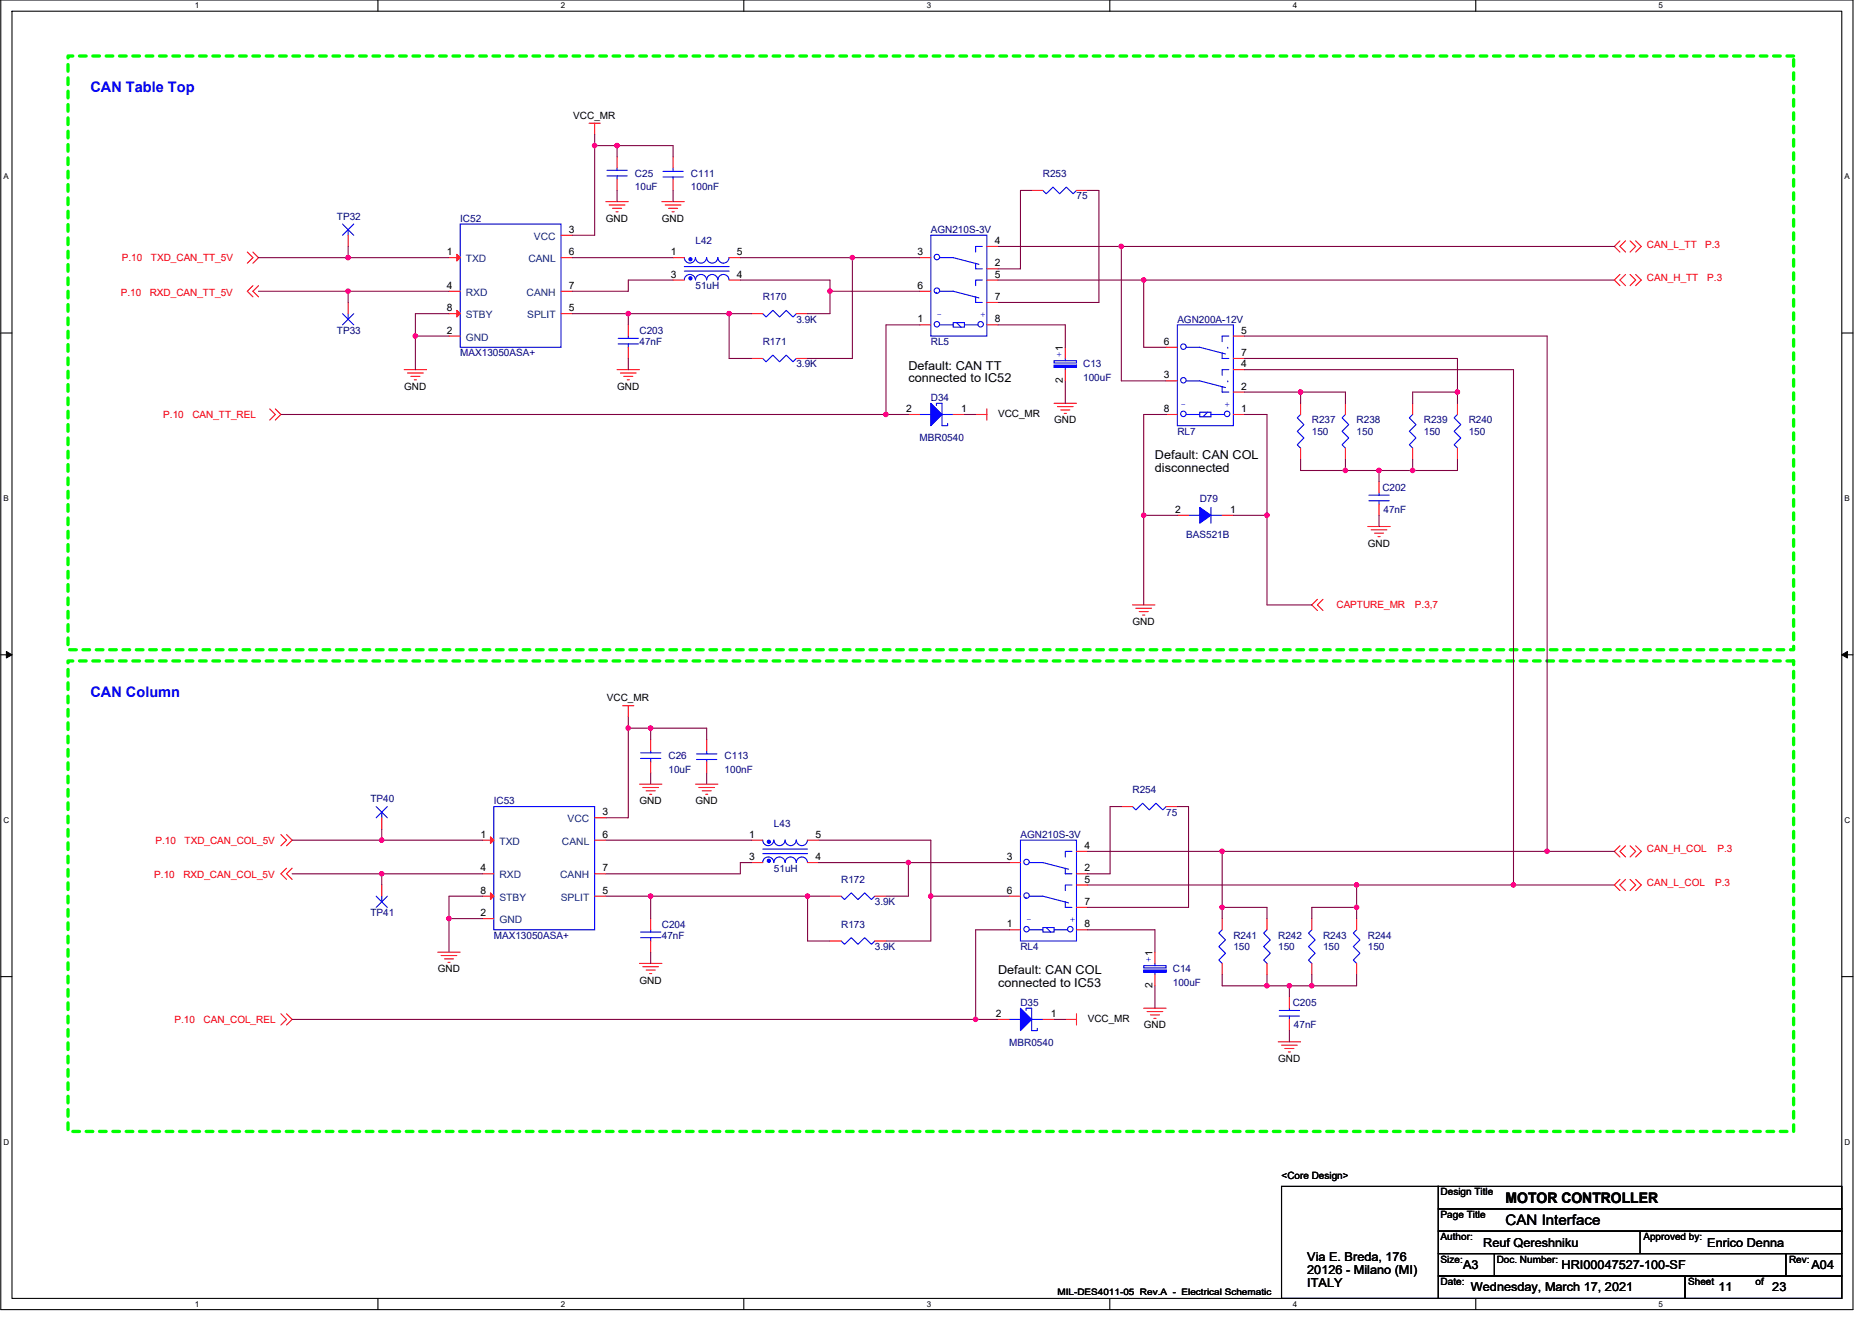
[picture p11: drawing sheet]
<svg xmlns="http://www.w3.org/2000/svg" width="297mm" height="210mm" viewBox="0 0 297 210" stroke-linecap="round" stroke-linejoin="round" font-family="sans-serif">
<path d="M.1 0h293.9v207.9h-293.9zM1.9 1.8h290.3v204.3h-290.3z" fill="none" stroke="#000" stroke-width=".17"/>
<g fill="#fff">
<path d="M30.9 .2h.7v1.4h-.7z"/>
<path d="M30.9 206.3h.7v1.4h-.7z"/>
</g>
<path d="M60 0v1.8M60 206.1v1.8" fill="none" stroke="#000" stroke-width=".17"/>
<g fill="#fff">
<path d="M89 .2h.7v1.4h-.7z"/>
<path d="M89 206.3h.7v1.4h-.7z"/>
</g>
<path d="M118 0v1.8M118 206.1v1.8" fill="none" stroke="#000" stroke-width=".17"/>
<g fill="#fff">
<path d="M147 .2h.7v1.4h-.7z"/>
<path d="M147 206.3h.7v1.4h-.7z"/>
</g>
<path d="M176.1 0v1.8M176.1 206.1v1.8" fill="none" stroke="#000" stroke-width=".17"/>
<g fill="#fff">
<path d="M205.1 .2h.7v1.4h-.7z"/>
<path d="M205.1 206.3h.7v1.4h-.7z"/>
</g>
<path d="M234.2 0v1.8M234.2 206.1v1.8" fill="none" stroke="#000" stroke-width=".17"/>
<g fill="#fff">
<path d="M263.2 .2h.7v1.4h-.7z"/>
<path d="M263.2 206.3h.7v1.4h-.7z"/>
<path d="M.5 27.3h.9v1.4h-.9z"/>
<path d="M292.7 27.3h.8v1.4h-.8z"/>
<path d="M.6 78.4h.8v1.4h-.8z"/>
<path d="M292.7 78.4h.8v1.4h-.8z"/>
</g>
<path d="M.1 52.9h1.8M292.2 52.9h1.8" fill="none" stroke="#000" stroke-width=".17"/>
<g fill="#fff">
<path d="M.6 129.5h.9v1.4h-.9z"/>
<path d="M292.7 129.5h.9v1.4h-.9z"/>
</g>
<path d="M.1 103.9h1.8M292.2 103.9h1.8" fill="none" stroke="#000" stroke-width=".17"/>
<path d="M1 103.4l.9 .5-.9 .5zM292.2 103.9l.9-.5v1z" fill="#000" stroke="#000" stroke-width=".16"/>
<g fill="#fff">
<path d="M.6 180.5h.9v1.4h-.9z"/>
<path d="M292.7 180.5h.9v1.4h-.9z"/>
</g>
<path d="M.1 155h1.8M292.2 155h1.8M203.3 188.3h24.9v17.8h-24.9zM228.2 191.9h64v3.5h-64zM228.2 195.4h64v3.6h-64zM228.2 199h8.9v3.5h-8.9zM228.2 188.3h64v3.6h-64zM237.1 199h46.3v3.5h-46.3zM260.2 195.4v3.6M283.4 199h8.8v3.5h-8.8zM228.2 202.5h39.2v3.6h-39.2zM267.4 202.5h24.8v3.6h-24.8z" fill="none" stroke="#000" stroke-width=".17"/>
<path d="M10.8 8.9h273.8v94.2h-273.8zM10.8 104.9h273.8v74.7h-273.8z" fill="none" stroke="#0f0" stroke-width=".53" stroke-dasharray="1.1 1.1"/>
<g fill="none" stroke="#f00" stroke-width=".17">
<path d="M93.5 19.6h1.7M94.4 19.6v1.7M55.2 37.3v1.8M89 37.3h1.8M96.1 32h3.6M96.7 32.5h2.5M97.2 33.1h1.4M97.7 33.6h.4M97.9 24.9v1.8M97.9 28.4v1.8M105 32h3.6M105.6 32.5h2.5"/>
<path d="M106.1 33.1h1.4M106.6 33.6h.4M106.8 28.4v1.8M106.8 24.9v1.8M156.6 39.1h1.8M163.7 30.2h1.8M170.8 30.2h1.8M257 38.2l-.8 .9 .8 .9M257.9 38.2l-.9 .9 .9 .9M258.7 38.2l.8 .9-.8 .9M259.5 38.2l.9 .9-.9 .9M39.2 40l.9 .9-.9 .9"/>
<path d="M40.1 45.3l-.9 .9 .9 .9M40.1 40l.9 .9-.9 .9M41 45.3l-.9 .9 .9 .9M55.2 48v1.8M64.1 58.7h3.6M64.7 59.2h2.5M65.2 59.7h1.4M71.2 40.9h1.8M71.2 46.2h1.8M71.2 49.8h1.8M71.2 53.3h1.8M89 49.8h1.8"/>
<path d="M89 40.9h1.8M89 46.2h1.8M97.9 58.7h3.6M98.4 59.2h2.5M99 59.7h1.4M99.7 51.6v1.7M99.7 55.1v1.8M106.8 44.4h1.8M106.8 40.9h1.8M115.7 40.9h1.8M115.7 44.4h1.8M119.2 49.8h1.8"/>
<path d="M119.2 56.9h1.8M126.4 49.8h1.7M126.4 56.9h1.7M145.9 51.6h1.8M145.9 46.2h1.8M145.9 40.9h1.8M156.6 51.6h1.8M156.6 42.7h1.8M156.6 44.4h1.8M156.6 48h1.8M169 55.1v1.8M169 58.7v1.8"/>
<path d="M185 55.1h1.8M195.7 58.7h1.8M195.7 53.3h1.8M195.7 56.9h1.8M257 43.6l-.8 .8 .8 .9M257.9 43.6l-.9 .8 .9 .9M258.7 43.6l.8 .8-.8 .9M259.5 43.6l.9 .8-.9 .9M42.8 64.9l.9 .9-.9 .9M43.7 64.9l.9 .9-.9 .9M65.7 60.3h.4M99.5 60.3h.4"/>
<path d="M144.1 65.8h1.8M151.3 65.8h1.7M154.8 65.8h1.8M156.6 64.9v1.8M167.3 64h3.5M167.8 64.5h2.5M168.3 65.1h1.5M168.9 65.6h.3M185 65.8h1.8M185 60.5h1.8M195.7 65.8h1.8M195.7 62.2h1.8"/>
<path d="M206.4 71.1v1.8M206.4 64v1.8M213.5 71.1v1.8M213.5 64v1.8M218.8 76.5v1.7M224.2 71.1v1.8M224.2 64v1.8M231.3 71.1v1.8M231.3 64v1.8M179.7 96h3.6M180.2 96.5h2.5M180.8 97.1h1.4"/>
<path d="M181.3 97.6h.3M186.8 81.8h1.8M193.9 81.8h1.8M209 95.1l-.9 .9 .9 .9M209.9 95.1l-.9 .9 .9 .9M217 83.6h3.6M217.6 84.1h2.5M218.1 84.6h1.4M218.6 85.2h.4M218.8 80v1.8M98.8 112h1.8M99.7 112v1.8"/>
<path d="M103.2 117.3v1.8M112.1 117.3v1.8M44.6 132.5l.9 .8-.9 .9M45.5 137.8l-.9 .9 .9 .9M45.5 132.5l.9 .8-.9 .9M46.4 137.8l-.9 .9 .9 .9M60.6 129.8v1.8M76.6 133.3h1.8M76.6 138.7h1.8M94.4 129.8h1.7M94.4 133.3h1.7M94.4 138.7h1.7"/>
<path d="M101.5 124.5h3.5M102 125h2.5M102.5 125.5h1.5M103.1 126.1h.3M103.2 120.9v1.8M110.4 124.5h3.5M110.9 125h2.5M111.4 125.5h1.5M112 126.1h.3M112.1 120.9v1.8M119.2 136.9h1.8M119.2 133.3h1.8"/>
<path d="M128.1 133.3h1.8M128.1 136.9h1.8M160.1 136.9h1.8M170.8 138.7h1.8M170.8 135.1h1.8M177.9 128h1.8M185 128h1.8M257 134.2l-.8 .9 .8 .9M257 139.6l-.8 .9 .8 .9M257.9 134.2l-.9 .9 .9 .9M257.9 139.6l-.9 .9 .9 .9M258.7 134.2l.8 .9-.8 .9"/>
<path d="M258.7 139.6l.8 .9-.8 .9M259.5 134.2l.9 .9-.9 .9M259.5 139.6l.9 .9-.9 .9M60.6 140.5v1.7M69.5 151.1h3.5M70 151.7h2.5M70.5 152.2h1.5M71.1 152.7h.3M76.6 142.2h1.8M76.6 145.8h1.8M94.4 142.2h1.7M101.5 152.9h3.5"/>
<path d="M102 153.4h2.5M102.5 154h1.5M103.1 154.5h.3M103.2 145.8v1.8M103.2 149.4v1.7M131.7 142.2h1.8M131.7 149.4h1.8M138.8 142.2h1.8M138.8 149.4h1.8M160.1 147.6h1.8M160.1 142.2h1.8M170.8 147.6h1.8"/>
<path d="M170.8 140.5h1.8M170.8 144h1.8M183.3 151.1v1.8M183.3 154.7v1.8M193.9 152.9v1.8M193.9 145.8v1.8M201 152.9v1.8M201 145.8v1.8M204.6 158.2v1.8M208.1 152.9v1.8M208.1 145.8v1.8M215.3 152.9v1.8"/>
<path d="M215.3 145.8v1.8M44.6 160.9l.9 .9-.9 .9M45.5 160.9l.9 .9-.9 .9M158.4 161.8h1.7M165.5 161.8h1.8M169 161.8h1.8M170.8 160.9v1.8M181.5 160h3.5M182 160.5h2.5M182.5 161.1h1.5M183.1 161.6h.3M202.8 165.4h3.6"/>
<path d="M203.3 165.9h2.5M203.9 166.4h1.4M204.4 167h.4M204.6 161.8v1.8"/>
</g>
<g fill="none" stroke="#00f" stroke-width=".17">
<path d="M54.4 35.6l1.7 1.7M55.2 36.4v.9M56.1 35.6l-1.7 1.7M73 35.6h16v19.5h-16zM96.3 27.9h3.2M96.3 27h3.2M97.9 26.7v.3M97.9 27.9v.5M105.2 27.2h3.2M105.2 28.1h3.2M106.8 28.1v.3M106.8 26.7v.5"/>
<path d="M147.7 37.3h8.9v16h-8.9zM155.9 39.1h-1.1v.9M165.5 30.2l.5 .6 1.1-1.1 1 1.1 1.1-1.1 1.1 1.1 .5-.6M54.4 49.8l1.7 1.8M55.2 49.8v.9M56.1 49.8l-1.7 1.8M98.1 54.6h3.2M98.1 53.7h3.2M99.7 53.3v.4M99.7 54.6v.5M108.6 42.3h7.1M108.6 43h7.1"/>
<path d="M108.6 40.9a.88 .88 0 0 0 .9 .9 .88 .88 0 0 0 .8-.9 .89 .89 0 0 0 .9 .9 .89 .89 0 0 0 .9-.9M112.1 44.4a.89 .89 0 0 0-.9-.8 .89 .89 0 0 0-.9 .8 .88 .88 0 0 0-.8-.8 .88 .88 0 0 0-.9 .8M112.1 40.9a.88 .88 0 0 0 .9 .9 .88 .88 0 0 0 .9-.9M113.9 44.4a.88 .88 0 0 0-.9-.8 .88 .88 0 0 0-.9 .8M115.7 44.4a.88 .88 0 0 0-.9-.8 .88 .88 0 0 0-.9 .8M115.7 40.9a.88 .88 0 0 1-.9 .9 .88 .88 0 0 1-.9-.9M121 49.8l.6 .5 1-1 1.1 1 1.1-1 1 1 .6-.5M121 56.9l.6 .5 1-1 1.1 1 1.1-1 1 1 .6-.5M148.6 46.4h.1M149.1 46.2h2.2l4 1.1M149.1 51.6h2.2M149.1 40.9h2.2l4 1.1"/>
<path d="M151.3 51.2h1.7v.7h-1.7zM151.8 51.2l.7 .7M153 51.6h2.2M154.8 41.8v.9h1.1M154.8 47.1v.9h1.1M155.9 44.4h-1.1v.9M167.3 57.3h3.5v.3h-3.5zM167.4 58.1h3.2M169 56.9v.4M169 58.1v.6M186.8 51.6h8.9v16h-8.9zM188.2 55.1h2.2l4.1 1.1"/>
<path d="M193.9 56v.9h1.1M194.8 55.1h.1M195 53.3h-1.1v.9M195 58.7h-1.1v.9M145.9 65.8h1.8M148.6 64.4v-.4h.9v3.6h.9v-.4M149.5 65.8h1.8M188.2 65.8h2.2M188.2 60.5h2.2l4.1 1M190.4 65.4h1.7v.7h-1.7zM191.6 65.4l-.7 .7M192.1 65.8h2.2"/>
<path d="M193.9 61.3v.9h1.1M194.8 60.5h.1M206.4 65.8l-.6 .5 1.1 1.1-1.1 1.1 1.1 1-1.1 1.1 .6 .5M213.5 65.8l-.5 .5 1 1.1-1 1.1 1 1-1 1.1 .5 .5M217.2 79.5h3.2M217.2 78.6h3.2M218.8 78.2v.4M218.8 79.5v.5M224.2 65.8l-.6 .5 1.1 1.1-1.1 1.1 1.1 1-1.1 1.1 .6 .5M231.3 65.8l-.6 .5 1.1 1.1-1.1 1.1 1.1 1-1.1 1.1 .6 .5M188.6 81.8h1.8M192.1 80.5v2.5"/>
<path d="M192.1 81.8h1.8M101.6 119.5h3.3M103.2 119.1v.4M110.5 119.7h3.2M112.1 119.1v.6M59.7 128l1.8 1.8M60.6 128.9v.9M61.5 128l-1.8 1.8M78.4 128h16v19.6h-16zM101.6 120.4h3.3M103.2 120.4v.5M110.5 120.5h3.2"/>
<path d="M112.1 120.5v.4M121 134.8h7.1M121 135.5h7.1M121 133.3a.88 .88 0 0 0 .9 .9 .88 .88 0 0 0 .9-.9M122.8 136.9a.88 .88 0 0 0-.9-.9 .88 .88 0 0 0-.9 .9M122.8 133.3a.88 .88 0 0 0 .9 .9 .88 .88 0 0 0 .9-.9M124.6 136.9a.88 .88 0 0 0-.9-.9 .88 .88 0 0 0-.9 .9M128.1 136.9a.89 .89 0 0 0-.9-.9 .89 .89 0 0 0-.9 .9 .88 .88 0 0 0-.8-.9 .88 .88 0 0 0-.9 .9M128.1 133.3a.88 .88 0 0 1-.9 .9 .88 .88 0 0 1-.8-.9 .89 .89 0 0 1-.9 .9 .89 .89 0 0 1-.9-.9M161.9 133.3h8.9v16.1h-8.9zM163.3 136.9h2.2l4.1 1.1M169 137.8v.9h1.1"/>
<path d="M170.1 135.1h-1.1v.9M179.7 128l.5 .5 1.1-1 1.1 1 1-1 1.1 1 .5-.5M59.7 142.2l1.8 1.8M60.6 142.2v.9M61.5 142.2l-1.8 1.8M101.6 148.8h3.3M101.6 147.9h3.3M103.2 147.6v.3M103.2 148.8v.6M133.5 142.2l.5 .6 1.1-1.1 1 1.1 1.1-1.1 1.1 1.1 .5-.6M133.5 149.4l.5 .5 1.1-1.1 1 1.1 1.1-1.1 1.1 1.1 .5-.5M162.8 142.4h.1"/>
<path d="M163.3 147.6h2.2M163.3 142.2h2.2l4.1 1.1M165.5 147.2h1.8v.7h-1.8zM166 147.2l.7 .7M167.3 147.6h2.1M169 143.1v.9h1.1M170.1 140.5h-1.1v.9M181.5 153.3h3.5v.3h-3.5zM181.6 154.2h3.3M183.3 152.9v.4M183.3 154.2v.5M193.9 147.6l-.5 .5 1.1 1.1-1.1 1 1.1 1.1-1.1 1.1 .5 .5"/>
<path d="M201 147.6l-.5 .5 1.1 1.1-1.1 1 1.1 1.1-1.1 1.1 .5 .5M208.1 147.6l-.5 .5 1.1 1.1-1.1 1 1.1 1.1-1.1 1.1 .5 .5M215.3 147.6l-.6 .5 1.1 1.1-1.1 1 1.1 1.1-1.1 1.1 .6 .5M160.1 161.8h1.8M162.8 160.4v-.4h.9v3.6h.9v-.4M163.7 161.8h1.8M203 161.3h3.2M203 160.4h3.2M204.6 160v.4M204.6 161.3v.5"/>
<circle cx="148.7" cy="40.8" r=".43"/>
<circle cx="148.7" cy="46.1" r=".43"/>
<circle cx="148.7" cy="51.5" r=".43"/>
<circle cx="155.6" cy="51.5" r=".43"/>
<circle cx="187.8" cy="55" r=".43"/>
<circle cx="187.8" cy="60.4" r=".43"/>
<circle cx="187.8" cy="65.7" r=".43"/>
<circle cx="194.7" cy="65.7" r=".43"/>
<circle cx="162.9" cy="136.8" r=".43"/>
<circle cx="162.9" cy="147.5" r=".43"/>
<circle cx="162.9" cy="142.1" r=".43"/>
<circle cx="169.8" cy="147.5" r=".43"/>
</g>
<g fill="#00f" stroke="#00f" stroke-width=".17">
<path d="M181.5 154v.3h3.5v-.3z" fill-rule="evenodd"/>
<path d="M190.4 80.5l1.7 1.3-1.7 1.2z" fill-rule="evenodd"/>
<path d="M161.9 160l1.8 1.8-1.8 1.8z" fill-rule="evenodd"/>
<path d="M147.7 64l1.8 1.8-1.8 1.8z" fill-rule="evenodd"/>
<path d="M167.3 58v.3h3.5v-.3z" fill-rule="evenodd"/>
<circle cx="122" cy="136.6" r=".25"/>
<circle cx="122" cy="133.6" r=".25"/>
<circle cx="109.6" cy="44.2" r=".25"/>
<circle cx="109.6" cy="41.1" r=".25"/>
</g>
<g fill="#f00" stroke="#f00" stroke-width=".17">
<path d="M72.5 40.4l.5 .5-.5 .5z"/>
<path d="M72.5 49.3l.5 .5-.5 .5z"/>
<path d="M77.8 132.8l.6 .5-.6 .6z"/>
<path d="M77.8 141.7l.6 .5-.6 .6z"/>
</g>
<g fill="none" stroke="#800040" stroke-width=".17">
<path d="M55.2 39.1v1.8M94.4 23.1h3.5M94.4 21.3v1.8M94.4 23.1v14.2h-3.6M97.9 23.1v1.8M97.9 30.2v1.8M97.9 23.1h8.9v1.8M106.8 30.2v1.8M158.4 39.1h19.5M163.7 30.2h-1.8v12.5h-3.5M172.6 30.2h1.8v17.8h-16M177.9 39.1v21.4h7.1"/>
<path d="M177.9 39.1h78.3M41 40.9h14.2M41 46.2h14.2M55.2 40.9h16M55.2 46.2v1.8M55.2 46.2h16M65.9 53.3v5.4M65.9 53.3h5.3M71.2 49.8h-5.3v3.5M90.8 49.8h8.9M90.8 40.9h16M99.7 56.9v1.8"/>
<path d="M99.7 49.8h16M99.7 49.8v1.8M106.8 44.4h-7.1v1.8h-8.9M115.7 56.9h3.5M115.7 49.8h3.5M115.7 49.8v7.1M117.5 44.4h14.2v1.8M117.5 40.9h17.8M131.7 46.2v3.6h-3.6M131.7 46.2h14.2M135.3 40.9h10.6M135.3 40.9v16h-7.2"/>
<path d="M145.9 51.6h-5.3v14.2M158.4 44.4h23.1M158.4 51.6h10.6v3.5M181.5 44.4h74.7M181.5 44.4v10.7h3.5M197.5 56.9h33.8v5.3M197.5 58.7h42.7v81.8M197.5 53.3h48v81.8M44.6 65.8h96M140.6 65.8h3.5M153 65.8h1.8M169 60.5v3.5"/>
<path d="M185 65.8h-3.5v16M197.5 62.2h8.9M197.5 65.8h3.5v16M206.4 62.2h7.1v1.8M206.4 62.2v1.8M206.4 72.9v1.8h7.1M213.5 72.9v1.8M213.5 74.7h5.3M218.8 74.7h5.4M218.8 74.7v1.8M224.2 72.9v1.8M231.3 62.2h-7.1v1.8"/>
<path d="M231.3 72.9v1.8h-7.1M231.3 62.2v1.8M181.5 81.8v14.2M181.5 81.8h5.3M195.7 81.8h5.3M201 81.8v14.2h7.1M218.8 81.8v1.8M99.7 115.6h3.5M99.7 113.8v1.8M99.7 115.6v14.2h-3.6M103.2 115.6v1.7M103.2 115.6h8.9v1.7"/>
<path d="M46.4 133.4h14.2M46.4 138.7h14.2M60.6 131.6v1.8M60.6 133.4h16M60.6 138.7v1.8M60.6 138.7h16M96.1 133.3h23.1M103.2 122.7v1.8M112.1 122.7v1.8M119.2 136.9h-1.7v1.8h-21.4M129.9 136.9h14.2M129.9 133.3h17.8v8.9"/>
<path d="M144.1 136.9h16M144.1 136.9v5.3h-3.5M172.6 135.1h21.3M177.9 128h-1.8v10.7h-3.5M186.8 128h1.8v16h-16M193.9 135.1h51.6M193.9 135.1v8.9M245.5 135.1h10.7M71.2 145.8h5.4M71.2 145.8v5.3M76.6 142.2h-5.4v3.6M96.1 142.2h7.1"/>
<path d="M103.2 142.2v3.6M103.2 142.2h24.9M103.2 151.1v1.8M128.1 142.2h3.6M128.1 142.2v7.2h3.6M147.7 142.2h12.4M147.7 142.2v7.2h-7.1M160.1 147.6h-5.3v14.2M172.6 140.5h42.7M172.6 147.6h10.7v3.5M183.3 156.5v3.5M193.9 144h7.1v1.8"/>
<path d="M193.9 144v1.8M193.9 154.7v1.8h7.1M201 156.5h3.6M201 154.7v1.8M204.6 156.5v1.7M204.6 156.5h3.5M208.1 154.7v1.8M215.3 144h-7.2v1.8M215.3 144v1.8M215.3 154.7v1.8h-7.2M215.3 140.5h24.9M215.3 140.5v3.5"/>
<path d="M240.2 140.5h16M46.4 161.8h108.4M154.8 161.8h3.6M167.3 161.8h1.7M204.6 163.6v1.8"/>
</g>
<g fill="#f0f" stroke="#f0f" stroke-width=".17">
<circle cx="94.3" cy="23.1" r=".35"/>
<circle cx="97.9" cy="23.1" r=".35"/>
<circle cx="55.2" cy="40.9" r=".35"/>
<circle cx="177.9" cy="39.1" r=".35"/>
<circle cx="135.2" cy="40.9" r=".35"/>
<circle cx="181.5" cy="44.4" r=".35"/>
<circle cx="55.2" cy="46.2" r=".35"/>
<circle cx="131.7" cy="46.2" r=".35"/>
<circle cx="99.7" cy="49.8" r=".35"/>
<circle cx="115.7" cy="49.8" r=".35"/>
<circle cx="140.6" cy="65.8" r=".35"/>
<circle cx="65.9" cy="53.3" r=".35"/>
<circle cx="245.5" cy="135.1" r=".35"/>
<circle cx="240.1" cy="140.4" r=".35"/>
<circle cx="206.4" cy="62.2" r=".35"/>
<circle cx="231.3" cy="62.2" r=".35"/>
<circle cx="201" cy="81.8" r=".35"/>
<circle cx="213.5" cy="74.7" r=".35"/>
<circle cx="224.1" cy="74.7" r=".35"/>
<circle cx="218.8" cy="74.7" r=".35"/>
<circle cx="181.5" cy="81.8" r=".35"/>
<circle cx="99.7" cy="115.6" r=".35"/>
<circle cx="103.2" cy="115.6" r=".35"/>
<circle cx="60.6" cy="133.3" r=".35"/>
<circle cx="193.9" cy="135.1" r=".35"/>
<circle cx="144.1" cy="136.9" r=".35"/>
<circle cx="60.6" cy="138.7" r=".35"/>
<circle cx="215.2" cy="140.4" r=".35"/>
<circle cx="128.1" cy="142.2" r=".35"/>
<circle cx="103.2" cy="142.2" r=".35"/>
<circle cx="147.7" cy="142.2" r=".35"/>
<circle cx="193.9" cy="144" r=".35"/>
<circle cx="215.2" cy="144" r=".35"/>
<circle cx="71.2" cy="145.8" r=".35"/>
<circle cx="208.1" cy="156.5" r=".35"/>
<circle cx="201" cy="156.5" r=".35"/>
<circle cx="204.6" cy="156.5" r=".35"/>
<circle cx="154.8" cy="161.8" r=".35"/>
</g>
<g font-size="2.3" fill="#00f">
<text x="14.3" y="14.6">CAN Table Top</text>
<text x="14.3" y="110.6">CAN Column</text>
</g>
<g font-size="2.3">
<text x="238.9" y="191">MOTOR CONTROLLER</text>
<text x="238.9" y="194.5">CAN Interface</text>
</g>
<g font-size="1.9">
<text x="144.1" y="58.7">Default: CAN TT</text>
<text x="144.1" y="60.7">connected to IC52</text>
<text x="183.3" y="72.9">Default: CAN COL</text>
<text x="183.3" y="74.9">disconnected</text>
<text x="158.4" y="154.7">Default: CAN COL</text>
<text x="158.4" y="156.7">connected to IC53</text>
<text x="235.3" y="197.9">Reuf Qereshniku</text>
<text x="270.9" y="197.9">Enrico Denna</text>
<text x="207.4" y="200.2">Via E. Breda, 176</text>
<text x="207.4" y="202.2">20126 - Milano (MI)</text>
<text x="232.2" y="201.4">A3</text>
<text x="247.8" y="201.4">HRI00047527-100-SF</text>
<text x="287.4" y="201.4">A04</text>
<text x="207.4" y="204.2">ITALY</text>
<text x="233.4" y="205">Wednesday, March 17, 2021</text>
<text x="272.7" y="205">11</text>
<text x="281.2" y="205">23</text>
</g>
<g font-size="1.6">
<text x="91" y="18.8">VCC_MR</text>
<text x="96.1" y="35.2">GND</text>
<text x="105" y="35.2">GND</text>
<text x="70.9" y="40.5">1</text>
<text x="90.3" y="37">3</text>
<text x="90.3" y="40.5">6</text>
<text x="106.4" y="40.5">1</text>
<text x="116.9" y="40.5">5</text>
<text x="145.6" y="40.5">3</text>
<text x="157.8" y="38.7">4</text>
<text x="70.9" y="45.8">4</text>
<text x="90.3" y="45.8">7</text>
<text x="106.4" y="44.1">3</text>
<text x="116.9" y="44.1">4</text>
<text x="145.6" y="45.8">6</text>
<text x="157.8" y="42.3">2</text>
<text x="157.8" y="44.1">5</text>
<text x="157.8" y="47.6">7</text>
<text x="70.9" y="49.4">8</text>
<text x="70.9" y="53">2</text>
<text x="90.3" y="49.4">5</text>
<text x="145.6" y="51.2">1</text>
<text x="157.8" y="51.2">8</text>
<text x="197" y="53">5</text>
<text x="168.7" y="55.6" transform="rotate(-90 168.7 55.6)">1</text>
<text x="184.7" y="54.7">6</text>
<text x="197" y="58.3">4</text>
<text x="197" y="56.5">7</text>
<text x="64.1" y="61.9">GND</text>
<text x="97.9" y="61.9">GND</text>
<text x="143.8" y="65.4">2</text>
<text x="152.5" y="65.4">1</text>
<text x="168.7" y="60.8" transform="rotate(-90 168.7 60.8)">2</text>
<text x="184.7" y="65.4">8</text>
<text x="184.7" y="60.1">3</text>
<text x="197" y="65.4">1</text>
<text x="197" y="61.8">2</text>
<text x="158.4" y="66.1">VCC_MR</text>
<text x="167.3" y="67.2">GND</text>
<text x="186.5" y="81.4">2</text>
<text x="195.2" y="81.4">1</text>
<text x="217" y="86.8">GND</text>
<text x="179.7" y="99.2">GND</text>
<text x="96.3" y="111.3">VCC_MR</text>
<text x="95.6" y="129.4">3</text>
<text x="101.5" y="127.7">GND</text>
<text x="110.4" y="127.7">GND</text>
<text x="76.2" y="133">1</text>
<text x="95.6" y="133">6</text>
<text x="118.9" y="136.5">3</text>
<text x="118.9" y="133">1</text>
<text x="129.4" y="133">5</text>
<text x="129.4" y="136.5">4</text>
<text x="159.8" y="136.5">3</text>
<text x="172.1" y="134.7">4</text>
<text x="76.2" y="138.3">4</text>
<text x="76.2" y="141.9">8</text>
<text x="95.6" y="141.9">5</text>
<text x="95.6" y="138.3">7</text>
<text x="159.8" y="141.9">6</text>
<text x="172.1" y="138.3">2</text>
<text x="172.1" y="140.1">5</text>
<text x="172.1" y="143.6">7</text>
<text x="76.2" y="145.4">2</text>
<text x="159.8" y="147.2">1</text>
<text x="172.1" y="147.2">8</text>
<text x="69.5" y="154.3">GND</text>
<text x="182.9" y="151.7" transform="rotate(-90 182.9 151.7)">1</text>
<text x="101.5" y="156.1">GND</text>
<text x="158" y="161.4">2</text>
<text x="166.7" y="161.4">1</text>
<text x="182.9" y="156.8" transform="rotate(-90 182.9 156.8)">2</text>
<text x="172.6" y="162.2">VCC_MR</text>
<text x="181.5" y="163.2">GND</text>
<text x="202.8" y="168.6">GND</text>
<text x="203.3" y="187">&lt;Core Design&gt;</text>
<text x="228.6" y="189.7">Design Title</text>
<text x="228.6" y="193.3">Page Title</text>
<text x="228.6" y="196.8">Author:</text>
<text x="260.8" y="196.8">Approved by:</text>
<text x="228.6" y="200.4">Size:</text>
<text x="228.6" y="203.9">Date:</text>
<text x="237.5" y="200.4">Doc. Number:</text>
<text x="267.9" y="203.9">Sheet</text>
<text x="278.5" y="203.9">of</text>
<text x="283.9" y="200.4">Rev:</text>
</g>
<g font-size="1.6" fill="#000080">
<text x="100.7" y="28.1">C25</text>
<text x="109.6" y="28.1">C111</text>
<text x="165.5" y="28.1">R253</text>
<text x="53.5" y="34.8">TP32</text>
<text x="73" y="35.2">IC52</text>
<text x="100.7" y="30.2">10uF</text>
<text x="109.6" y="30.2">100nF</text>
<text x="170.8" y="31.6">75</text>
<text x="110.4" y="38.8">L42</text>
<text x="147.7" y="37">AGN210S-3V</text>
<text x="110.4" y="45.9">51uH</text>
<text x="121" y="47.6">R170</text>
<text x="53.5" y="53">TP33</text>
<text x="101.5" y="53">C203</text>
<text x="126.4" y="51.2">3.9K</text>
<text x="186.8" y="51.2">AGN200A-12V</text>
<text x="73" y="56.5">MAX13050ASA+</text>
<text x="101.5" y="54.8">47nF</text>
<text x="121" y="54.8">R171</text>
<text x="126.4" y="58.3">3.9K</text>
<text x="147.7" y="54.8">RL5</text>
<text x="171.9" y="58.3">C13</text>
<text x="147.7" y="63.6">D34</text>
<text x="171.9" y="60.5">100uF</text>
<text x="145.9" y="70">MBR0540</text>
<text x="186.8" y="69">RL7</text>
<text x="208.1" y="67.2">R237</text>
<text x="208.1" y="69">150</text>
<text x="215.3" y="67.2">R238</text>
<text x="215.3" y="69">150</text>
<text x="225.9" y="67.2">R239</text>
<text x="225.9" y="69">150</text>
<text x="233" y="67.2">R240</text>
<text x="233" y="69">150</text>
<text x="219.3" y="77.9">C202</text>
<text x="190.4" y="79.7">D79</text>
<text x="219.5" y="81.4">47nF</text>
<text x="188.2" y="85.3">BAS521B</text>
<text x="106.1" y="120.5">C26</text>
<text x="106.1" y="122.7">10uF</text>
<text x="115" y="120.5">C113</text>
<text x="115" y="122.7">100nF</text>
<text x="179.7" y="125.9">R254</text>
<text x="58.8" y="127.3">TP40</text>
<text x="78.4" y="127.7">IC53</text>
<text x="122.8" y="131.2">L43</text>
<text x="185" y="129.4">75</text>
<text x="161.9" y="133">AGN210S-3V</text>
<text x="122.8" y="138.3">51uH</text>
<text x="133.5" y="140.1">R172</text>
<text x="138.8" y="143.7">3.9K</text>
<text x="58.8" y="145.4">TP41</text>
<text x="78.4" y="149">MAX13050ASA+</text>
<text x="105" y="147.2">C204</text>
<text x="105" y="149">47nF</text>
<text x="133.5" y="147.2">R173</text>
<text x="195.7" y="149">R241</text>
<text x="202.8" y="149">R242</text>
<text x="209.9" y="149">R243</text>
<text x="217" y="149">R244</text>
<text x="138.8" y="150.8">3.9K</text>
<text x="161.9" y="150.8">RL4</text>
<text x="186.1" y="154.3">C14</text>
<text x="195.7" y="150.8">150</text>
<text x="202.8" y="150.8">150</text>
<text x="209.9" y="150.8">150</text>
<text x="217" y="150.8">150</text>
<text x="161.9" y="159.7">D35</text>
<text x="186.1" y="156.5">100uF</text>
<text x="205.1" y="159.7">C205</text>
<text x="160.1" y="166.1">MBR0540</text>
<text x="205.3" y="163.2">47nF</text>
</g>
<g font-size="1.6" fill="#f00">
<text x="19.3" y="41.4">P.10</text>
<text x="24" y="41.4">TXD_CAN_TT_5V</text>
<text x="261.3" y="39.3">CAN_L_TT</text>
<text x="270.5" y="39.3">P.3</text>
<text x="19.2" y="46.9">P.10</text>
<text x="23.8" y="46.9">RXD_CAN_TT_5V</text>
<text x="261.3" y="44.6">CAN_H_TT</text>
<text x="270.9" y="44.6">P.3</text>
<text x="25.9" y="66.3">P.10</text>
<text x="30.5" y="66.3">CAN_TT_REL</text>
<text x="212.1" y="96.5">CAPTURE_MR</text>
<text x="224.5" y="96.5">P.3,7</text>
<text x="24.7" y="133.9">P.10</text>
<text x="29.3" y="133.9">TXD_CAN_COL_5V</text>
<text x="261.3" y="135.3">CAN_H_COL</text>
<text x="272.5" y="135.3">P.3</text>
<text x="24.5" y="139.4">P.10</text>
<text x="29.1" y="139.4">RXD_CAN_COL_5V</text>
<text x="261.3" y="140.6">CAN_L_COL</text>
<text x="272.2" y="140.6">P.3</text>
<text x="27.7" y="162.3">P.10</text>
<text x="32.3" y="162.3">CAN_COL_REL</text>
</g>
<g font-size="1.6" fill="#004080">
<text x="73.9" y="41.6">TXD</text>
<text x="83.8" y="41.6">CANL</text>
<text x="84.7" y="38.1">VCC</text>
<text x="73.9" y="46.9">RXD</text>
<text x="83.6" y="46.9">CANH</text>
<text x="73.9" y="50.5">STBY</text>
<text x="83.6" y="50.5">SPLIT</text>
<text x="73.9" y="54.1">GND</text>
<text x="90.1" y="130.5">VCC</text>
<text x="79.2" y="134.1">TXD</text>
<text x="89.2" y="134.1">CANL</text>
<text x="79.2" y="139.4">RXD</text>
<text x="79.2" y="143">STBY</text>
<text x="88.9" y="139.4">CANH</text>
<text x="89" y="143">SPLIT</text>
<text x="79.2" y="146.5">GND</text>
</g>
<g font-size="1.6" fill="#00f">
<text x="149.5" y="49.5" transform="rotate(180 149.5 49.5)">-</text>
<text x="156.4" y="49.5" transform="rotate(180 156.4 49.5)">+</text>
<text x="167.6" y="56.7">+</text>
<text x="188.2" y="63.8" transform="rotate(180 188.2 63.8)">-</text>
<text x="195.2" y="63.8" transform="rotate(180 195.2 63.8)">+</text>
<text x="163.7" y="145.5" transform="rotate(180 163.7 145.5)">-</text>
<text x="170.6" y="145.5" transform="rotate(180 170.6 145.5)">+</text>
<text x="181.8" y="152.7">+</text>
</g>
<text font-size="1.4" x="167.8" y="205.6">MIL-DES4011-05 Rev.A - Electrical Schematic</text>
<g font-size="1.3">
<text x="30.9" y="1.3">1</text>
<text x="89" y="1.3">2</text>
<text x="147" y="1.3">3</text>
<text x="205.1" y="1.3">4</text>
<text x="263.2" y="1.3">5</text>
<text x=".6" y="28.4">A</text>
<text x="292.7" y="28.4">A</text>
<text x=".6" y="79.5">B</text>
<text x="292.7" y="79.5">B</text>
<text x=".6" y="130.6">C</text>
<text x="292.7" y="130.6">C</text>
<text x=".6" y="181.7">D</text>
<text x="292.7" y="181.7">D</text>
<text x="30.9" y="207.4">1</text>
<text x="89" y="207.4">2</text>
<text x="147" y="207.4">3</text>
<text x="205.1" y="207.4">4</text>
<text x="263.2" y="207.4">5</text>
</g>
</svg>
